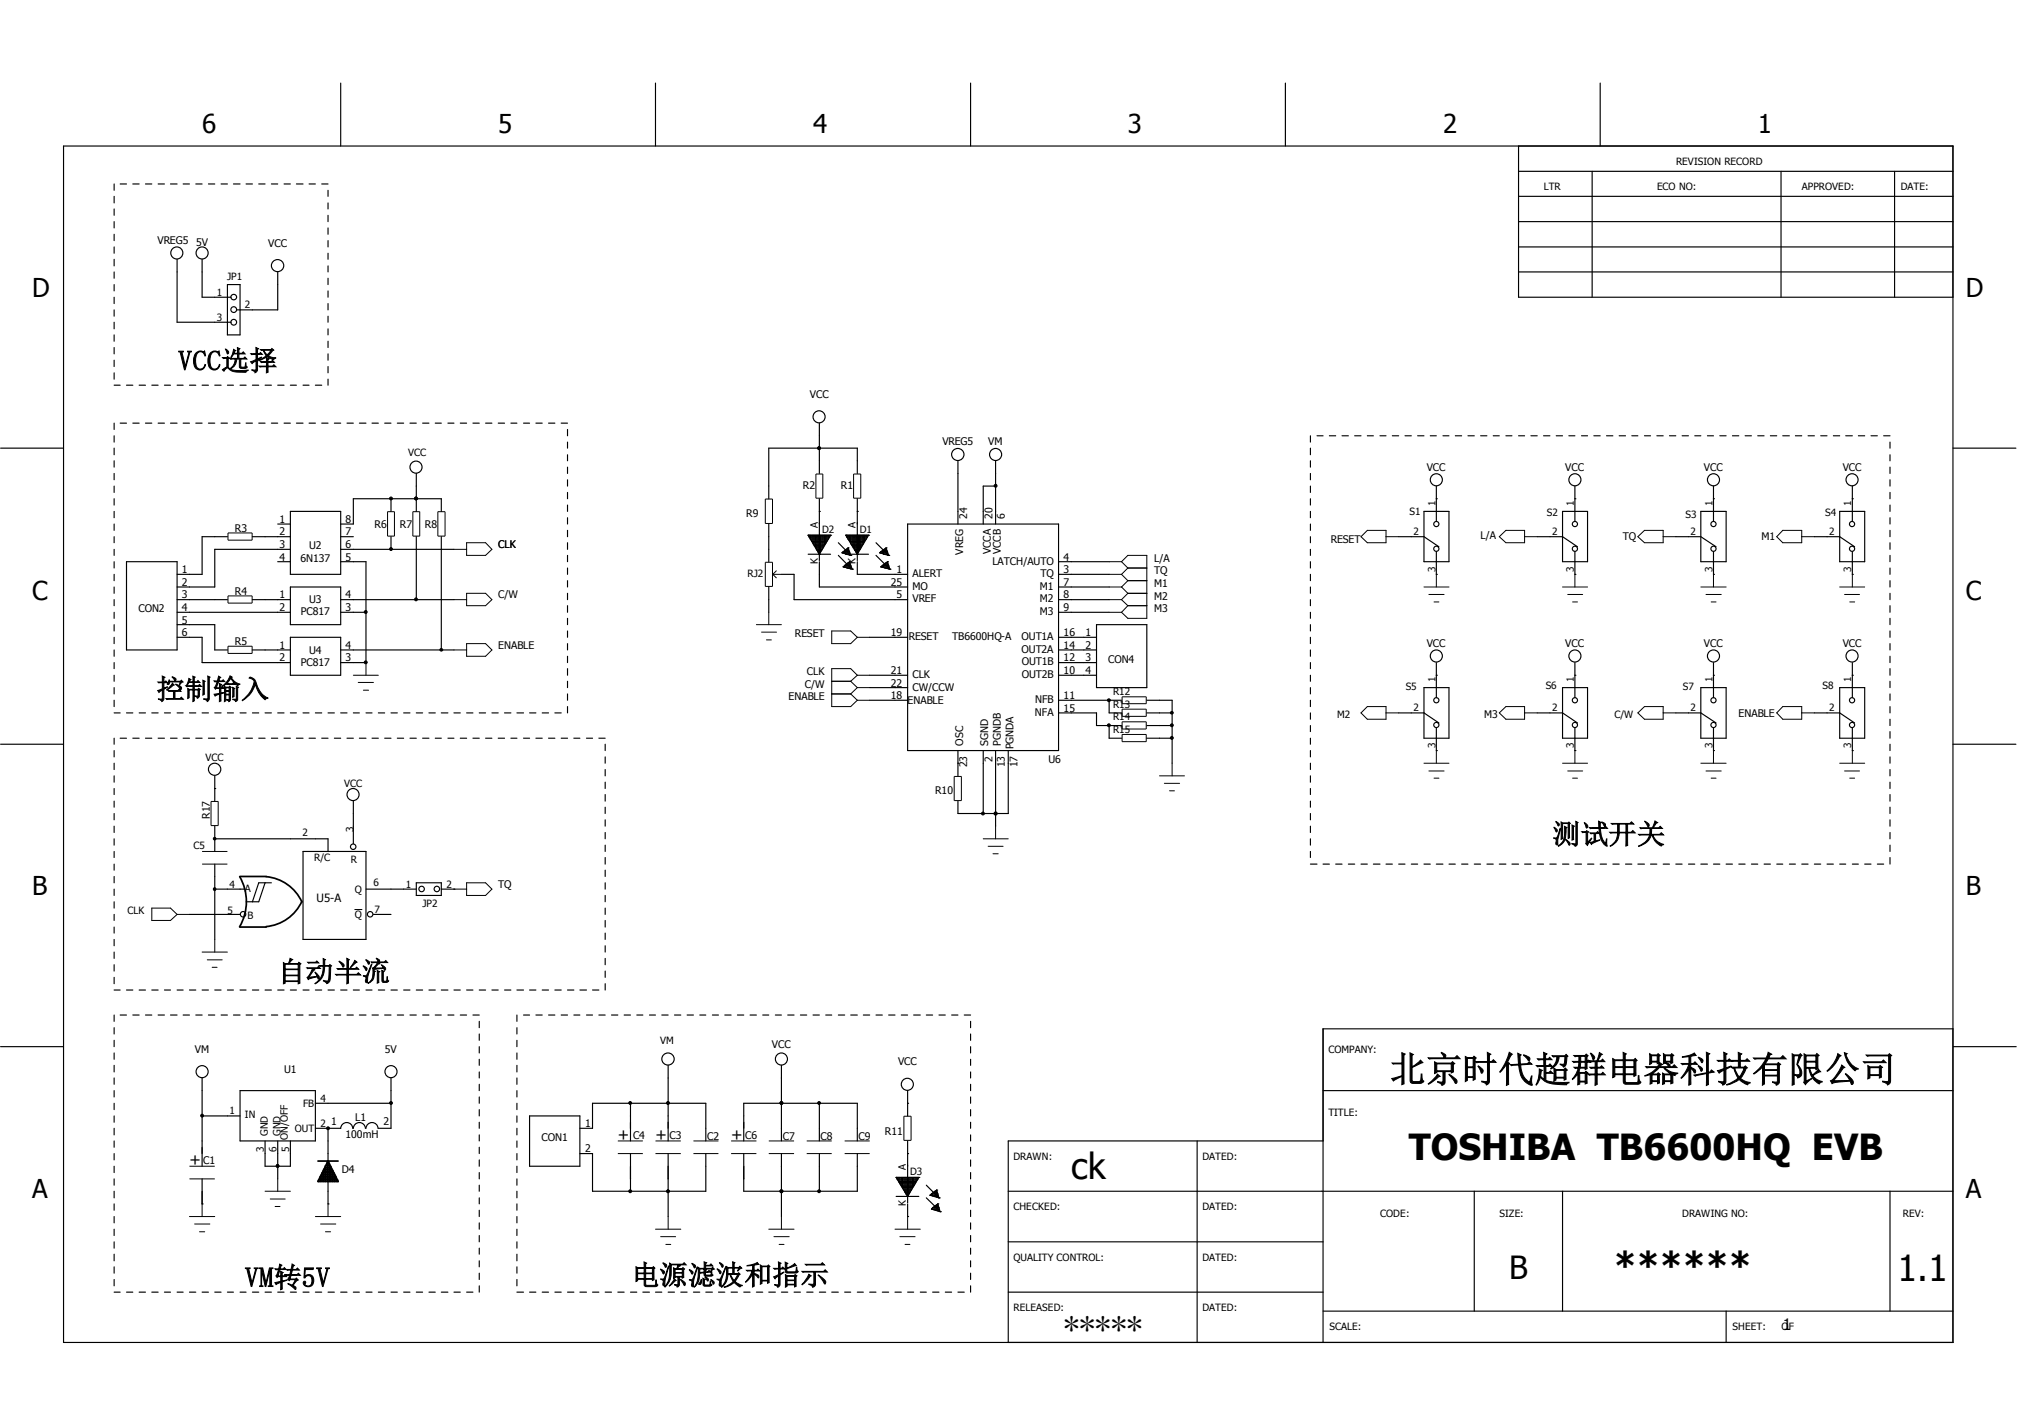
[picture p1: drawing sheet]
<svg xmlns="http://www.w3.org/2000/svg" width="297mm" height="210mm" viewBox="0 0 297 210" stroke-linecap="round" stroke-linejoin="round" font-family="sans-serif">
<g fill="none" stroke="#000" stroke-width=".17">
<path d="M50.2 12.2v9.3M96.5 12.2v9.3M142.9 12.2v9.3M189.3 12.2v9.3M235.6 12.2v9.3M9.4 21.5h278.2v176.2h-278.2zM16.8 27.1v.9M16.8 28.9v1M16.8 30.8v.9M16.8 32.6v1M16.8 34.5v.9M16.8 36.4v.9"/>
<path d="M16.8 38.2v1M17.7 27.1h.9M19.6 27.1h.9M21.4 27.1h1M23.3 27.1h.9M25.1 27.1h1M26.1 38.2v9.3h7.9M27 27.1h.9M28.8 27.1h1M29.8 38.2v5.6h4.2M30.7 27.1h.9M32.6 27.1h.9"/>
<path d="M34.4 27.1h.9M36.2 27.1h1M38.1 27.1h.9M40 27.1h.9M41.8 27.1h1M43.6 27.1h1M45.5 27.1h.9M47.4 27.1h.9M48.3 28v.9M48.3 29.9v.9M48.3 31.7v.9M48.3 33.6v.9"/>
<path d="M48.3 35.4v1M48.3 37.3v.9M48.3 39.2v.8M223.6 25.2h64M223.6 28.9h64M223.6 36.4h64M223.6 21.5v22.3h64M223.6 32.6h64M234.4 25.2v18.6M262.3 25.2v18.6M279 25.2v18.6M16.8 40v1"/>
<path d="M16.8 41.9v.9M16.8 43.8v.9M16.8 45.6v1M16.8 47.5v.9M16.8 49.3v.9M16.8 51.2v.9M16.8 53v1M16.8 54.9v.9M16.8 56.7h.9M18.6 56.7h1M20.5 56.7h.9M22.4 56.7h.9"/>
<path d="M24.2 56.7h.9M26.1 56.7h.9M27.9 56.7h.9M29.8 56.7h.9M31.6 56.7h1M33.5 56.7h.9M33.5 41.9h1.8v7.4h-1.8zM35.3 56.7h.9M37.2 56.7h.9M39 56.7h1M40.9 56.7h.9M40.9 40v5.6h-6"/>
<path d="M42.8 56.7h.8M44.6 56.7h.9M46.4 56.7h1M48.3 41v.9M48.3 42.8v1M48.3 44.7v.9M48.3 46.6v.9M48.3 48.4v.9M48.3 50.2v1M48.3 52.1v.9M48.3 54v.9M48.3 55.8v.9"/>
<path d="M223.6 40h64M.1 66h9.3M16.8 62.3v.9M16.8 64.2v.9M16.8 66v1M16.8 67.9v.9M16.8 69.7v1M16.8 71.6v.9M16.8 73.4v1M16.8 75.3v.9M16.8 77.2v.9M16.8 79v.9"/>
<path d="M17.7 62.3h.9M19.6 62.3h.9M21.4 62.3h1M23.3 62.3h.9M25.1 62.3h1M27 62.3h.9M28.8 62.3h1M30.7 62.3h.9M32.6 62.3h.9M33.5 79h-3.7v5.6h-3.7M34.4 62.3h.9M36.2 62.3h1"/>
<path d="M37.2 79h5.6M38.1 62.3h.9M40 62.3h.9M40.9 77.2h1.9M41.8 62.3h1M42.8 75.3h7.4v9.3h-7.4zM43.6 62.3h1M45.5 62.3h.9M47.4 62.3h.9M49.2 62.3h1M50.2 79h1.8M51.1 62.3h.9"/>
<path d="M52.9 62.3h1M54.8 62.3h.9M56.6 62.3h1M57.6 73.4h.1M57.6 73.4v1.9M57.6 79v1.9M58.5 62.3h.9M60.4 62.3h.9M61.3 73.4h.1M61.3 69.7v5.6M61.3 79v9.3M62.2 62.3h1"/>
<path d="M64.1 62.3h.9M65 75.3v-1.9h-13v3.8h-1.8M65 79v16.7M66 62.3h.8M67.8 62.3h.9M69.6 62.3h1M71.5 62.3h.9M73.4 62.3h.9M75.2 62.3h.9M77.1 62.3h.9M78.9 62.3h.9M80.8 62.3h.9"/>
<path d="M82.6 62.3h1M83.6 63.2v1M83.6 65.1v.9M83.6 67v.9M83.6 68.8v.9M83.6 70.7v.9M83.6 72.5v.9M83.6 74.4v.9M83.6 76.2v1M83.6 78.1v.9M83.6 79.9v1M113.2 77.2v5.5"/>
<path d="M119 78.8h.1M119 78.8h3.3M119 78.8l1.6 2.8M119.1 79h3.1M119.2 78.8v.4M119.2 79.2h2.9M119.3 79.4h2.7M119.3 78.8v.7M119.4 79.5h2.5M119.5 78.8v1h2.3v-1M119.6 79.9h2.1M119.7 78.8v1.3"/>
<path d="M119.9 78.8v1.6M120.1 78.8v1.9h1.1v-1.9M120.3 78.8v2.2M120.4 78.8v2.5M120.6 75.3h.1M120.6 66h.1M120.6 62.3v7.4M120.6 73.4v9.1M120.8 78.8v2.5M121 78.8v2.2M121.4 78.8v1.5M121.6 78.8v1.3"/>
<path d="M122 78.8v.6M122.1 78.8v.3M122.3 78.8h.1M122.3 78.8l-1.7 2.8M123.4 79.9l1.9 1.9M124.5 78.8h.1M124.5 78.8h3.4M124.5 78.8l1.7 2.8M124.6 79h3.2M124.7 78.8v.4M124.8 79.2h2.8M124.9 79.4h2.7"/>
<path d="M124.9 78.8v.7M125 79.5h2.4M125.1 78.8v1h2.2v-1M125.2 79.9h2M125.3 78.8v1.3M125.5 78.8v1.6M125.6 78.8v1.9h1.1v-1.9M125.9 78.8v2.2M126 78.8v2.5M126.2 75.3h.1M126.2 69.7v-3.7h-13v7.4M126.2 73.4v9.1"/>
<path d="M126.4 78.8v2.5M126.6 78.8v2.2M127 78.8v1.5M127.1 78.8v1.3M127.5 78.8v.6M127.7 78.8v.3M127.9 78.8h.1M127.9 78.8l-1.7 2.8M129 79.9l1.9 1.9M133.6 77.2h22.3v33.3h-22.3zM141.1 67.9v9.3M146.6 71.6h-1.8v5.6"/>
<path d="M146.6 67.9v9.3M193 64.2v.9M193 66v1M193 67.9v.9M193 69.7v1M193 71.6v.9M193 73.4v1M193 75.3v.9M193 77.2v.9M193 79v.9M193.9 64.2h.9M195.7 64.2h1"/>
<path d="M197.6 64.2h.9M199.5 64.2h.9M201.3 64.2h.9M203.2 64.2h.9M205 64.2h1M206 79h3.7l2.2 1.5M206.9 64.2h.9M208.7 64.2h1M209.7 75.3h3.7v7.4h-3.7zM210.6 64.2h.9M211.5 73.4h.1M211.5 71.6v5.2"/>
<path d="M212.5 64.2h.9M214.3 64.2h.9M216.2 64.2h.9M218 64.2h.9M219.9 64.2h.9M221.7 64.2h.9M223.6 64.2h.9M225.4 64.2h1M226.4 79h3.7l2.2 1.5M227.3 64.2h.9M229.2 64.2h.9M230.1 75.3h3.7v7.4h-3.7z"/>
<path d="M231 64.2h.9M231.9 73.4h.1M231.9 71.6v5.2M232.9 64.2h.9M234.7 64.2h.9M236.6 64.2h.9M238.4 64.2h1M240.3 64.2h.9M242.1 64.2h.9M244 64.2h.9M245.8 64.2h1M246.8 79h3.6l2.3 1.5"/>
<path d="M247.7 64.2h.9M249.6 64.2h.8M250.4 75.3h3.8v7.4h-3.8zM251.4 64.2h.9M252.3 73.4h.1M252.3 71.6v5.2M253.2 64.2h1M255.1 64.2h.9M257 64.2h.9M258.8 64.2h1M260.7 64.2h.9M262.5 64.2h1"/>
<path d="M264.4 64.2h.9M266.2 64.2h1M267.2 79h3.7l2.2 1.5M268.1 64.2h.9M270 64.2h.9M270.9 75.3h3.7v7.4h-3.7zM271.8 64.2h1M272.8 73.4h.1M272.8 71.6v5.2M273.6 64.2h1M275.5 64.2h.9M277.4 64.2h.9"/>
<path d="M278.3 65.1v.9M278.3 67v.9M278.3 68.8v.9M278.3 70.7v.9M278.3 72.5v.9M278.3 74.4v.9M278.3 76.2v1M278.3 78.1v.9M278.3 79.9v1M287.6 66h9.2M16.8 80.9v.9M16.8 82.7v1"/>
<path d="M16.8 84.6v.9M16.8 86.4v1M16.8 88.3v.9M16.8 90.2v.9M16.8 92v.9M16.8 93.9v.9M16.8 95.7v.9M16.8 97.6v.9M16.8 99.4v.9M18.6 82.7h7.5v13h-7.5zM26.1 93.9h3.7v3.7h13M26.1 92h5.5v3.7h1.9"/>
<path d="M26.1 88.3h7.4M26.1 90.2h16.7M37.2 95.7h5.6M37.2 88.3h5.6M40.9 82.7h1.9M42.8 86.4h7.4v5.6h-7.4zM42.8 93.9h7.4v5.5h-7.4zM42.8 80.9h-11.2v5.5h-5.5M50.2 80.9h16.6M50.2 82.7h3.7v14.9M50.2 95.7h16.6M50.2 97.6h3.7"/>
<path d="M50.2 88.3h16.6M50.2 90.2h3.7M53.9 97.6h.1M57.6 80.9h.1M83.6 81.8v.9M83.6 83.7v.9M83.6 85.5v.9M83.6 87.4v.9M83.6 89.2v1M83.6 91.1v.9M83.6 92.9v1M83.6 94.8v.9"/>
<path d="M83.6 96.6v1M83.6 98.5v.9M113.2 86.4v3.8M115.1 84.6h1.8v3.7h16.7M119 81.6h3.3M119.8 80.1h1.7M119.9 80.3h1.5M120 80.5h1.3M120.2 80.9h.9M120.3 81.1h.7M120.4 81.2h.5M120.5 81.4h.3"/>
<path d="M120.6 81.6h.1M120.6 82.7v3.7h13M123.4 81.8l1.9 1.9M124 81.4h.1M124 81.4h1.1M124 81.4l1.3 .4M124.2 83.5h.1M124.2 81.2h.9v.6M124.2 83.5h1.1M124.2 81.2l-.2 .2M124.2 81.2v.3M124.2 83.5l1.3 .3"/>
<path d="M124.4 83.3h.9v.5M124.4 81.1v.4M124.4 83.3v.3M124.4 83.3l-.2 .2M124.4 81.1h.6M124.5 80.9v.7h3.4M124.5 83.1v.5M124.6 83.1h.6M124.7 80.9h.3M124.7 80.8v.9M124.7 83v.7h.7M124.9 80.7h.1"/>
<path d="M124.9 80.7v1M124.9 82.8v.9M124.9 82.9h.2M124.9 80.7l.4 1.1M124.9 80.7l-.7 .5M125.1 82.7h.1M125.1 82.7v1M125.1 82.7l.4 1.1M125.1 82.7l-.7 .6M125.3 81.8h.1M125.3 80.1h1.8M125.4 80.3h1.6"/>
<path d="M125.5 83.8h.1M125.5 80.5h1.4M125.8 80.9h.9M125.9 81.1h.6M126 81.2h.4M126.1 81.4h.2M126.2 81.6h.1M126.2 82.7v1.9h7.4M128.1 99.4h5.5M128.1 93.9h5.5M129 81.8l1.9 1.9M129.5 81.4h.1"/>
<path d="M129.5 81.4h1.2M129.5 81.4l1.4 .4M129.7 83.5h.1M129.7 81.2h1v.6M129.7 81.2l-.2 .2M129.7 81.2v.3M129.7 83.5l1.3 .3M129.7 83.5h1.2M129.9 81.1v.4M129.9 83.3v.3M129.9 83.3l-.2 .2M129.9 83.3h1v.5"/>
<path d="M130 81.1h.6M130.1 80.9v.7h.7M130.1 83.1v.5M130.2 83.1h.6M130.3 80.9h.2M130.3 80.8v.9M130.3 83v.7h.6M130.4 82.9h.3M130.5 80.7h.1M130.5 80.7l.4 1.1M130.5 80.7l-.8 .5M130.5 80.7v1"/>
<path d="M130.5 82.8v.9M130.7 82.7h.1M130.7 82.7v1M130.7 82.7l.3 1.1M130.7 82.7l-.8 .6M130.9 81.8h.1M131 83.8h.1M155.9 84.6h7.4M155.9 82.7h7.4M155.9 99.4h5.6M155.9 93.9h5.6M155.9 95.7h5.6"/>
<path d="M155.9 97.6h5.6M155.9 86.4h7.4M155.9 88.3h7.4M155.9 90.2h7.4M161.5 92h7.4v9.3h-7.4zM193 80.9v.9M193 82.7v1M193 84.6v.9M193 86.4v1M193 88.3v.9M193 90.2v.9M193 92v.9"/>
<path d="M193 93.9v.9M193 95.7v.9M193 97.6v.9M193 99.4v.9M211.5 84.6h.1M211.5 99.4h.1M211.5 81.2v3.4M211.5 97.6v5.1M231.9 84.6h.1M231.9 99.4h.1M231.9 81.2v3.4M231.9 97.6v5.1"/>
<path d="M252.3 84.6h.1M252.3 99.4h.1M252.3 81.2v3.4M252.3 97.6v5.1M272.8 84.6h.1M272.8 99.4h.1M272.8 81.2v3.4M272.8 97.6v5.1M278.3 81.8v.9M278.3 83.7v.9M278.3 85.5v.9M278.3 87.4v.9"/>
<path d="M278.3 89.2v1M278.3 91.1v.9M278.3 92.9v1M278.3 94.8v.9M278.3 96.6v1M278.3 98.5v.9M.1 109.6h9.3M16.8 101.3v.9M16.8 103.1v1M16.8 108.7v.9M16.8 110.5v1M16.8 112.4v.9"/>
<path d="M16.8 114.3v.9M16.8 116.1v.9M16.8 118v.9M16.8 119.8v.9M16.8 105h.9M17.7 108.7h.9M18.6 105h1M19.6 108.7h.9M20.5 105h.9M21.4 108.7h1M22.4 105h.9M23.3 108.7h.9"/>
<path d="M24.2 105h.9M25.1 108.7h1M26.1 105h.9M27 108.7h.9M27.9 105h.9M28.8 108.7h1M29.8 105h.9M30.7 108.7h.9M31.6 116.1h.1M31.6 105h1M31.6 114.3v3.7M32.6 108.7h.9"/>
<path d="M33.5 105h.9M34.4 108.7h.9M35.3 105h.9M36.2 108.7h1M37.2 105h.9M38.1 108.7h.9M39 105h1M40 108.7h.9M40.9 105h.9M41.8 108.7h1M42.8 105h.8M43.6 108.7h1"/>
<path d="M44.6 105h.9M45.5 108.7h.9M46.4 105h1M47.4 108.7h.9M48.3 105h.9M49.2 108.7h1M50.2 105h.9M51.1 108.7h.9M52 105h.9M52 118v6.2M52.9 108.7h1M53.9 105h.9"/>
<path d="M54.8 108.7h.9M55.7 105h.9M56.6 108.7h1M57.6 105h.9M58.5 108.7h.9M59.4 105h1M60.4 108.7h.9M61.3 105h.9M62.2 108.7h1M63.2 105h.9M64.1 108.7h.9M65 105h1"/>
<path d="M66 108.7h.8M66.8 105h1M67.8 108.7h.9M68.7 105h.9M69.6 108.7h1M70.6 105h.9M71.5 108.7h.9M72.4 105h1M73.4 108.7h.9M74.3 105h.9M75.2 108.7h.9M76.1 105h1"/>
<path d="M77.1 108.7h.9M78 105h.9M78.9 108.7h.9M79.8 105h1M80.8 108.7h.9M81.7 105h.9M82.6 108.7h1M83.6 100.3v1M83.6 102.2v.9M83.6 104.1v.9M84.5 108.7h.9M86.4 108.7h.8"/>
<path d="M88.2 108.7h.9M89.1 109.6v.9M89.1 111.5v.9M89.1 113.3v1M89.1 115.2v.9M89.1 117v1M89.1 118.9v.9M128.1 101.3h5.5M128.1 103.1h5.5M141.1 112.4h.1M141.1 110.5v3.8M144.8 110.5v9.3"/>
<path d="M146.6 119.8h.1M146.6 110.5v11.2M148.5 110.5v9.3h-7.4v-1.8M155.9 105h5.6v1.8h3.6M155.9 103.1h9.2M163.3 103.1h.1M163.3 106.8h.1M163.3 106.8v1.9h1.8M163.3 103.1v1.9h1.8M168.9 108.7h3.7M168.9 105h3.7M168.9 103.1h3.7v9.3"/>
<path d="M168.9 106.8h3.7M193 101.3v.9M193 103.1v1M193 105v.9M193 106.8v.9M193 108.7v.9M193 110.5v1M193 112.4v.9M193 114.3v.9M193 116.1v.9M193 118v.9M193 119.8v.9"/>
<path d="M206 105h3.7l2.2 1.5M209.7 101.3h3.7v7.4h-3.7zM211.5 110.5h.1M211.5 107.2v3.3M226.4 105h3.7l2.2 1.5M230.1 101.3h3.7v7.4h-3.7zM231.9 110.5h.1M231.9 107.2v3.3M246.8 105h3.6l2.3 1.5M250.4 101.3h3.8v7.4h-3.8zM252.3 110.5h.1M252.3 107.2v3.3"/>
<path d="M267.2 105h3.7l2.2 1.5M270.9 101.3h3.7v7.4h-3.7zM272.8 110.5h.1M272.8 107.2v3.3M278.3 100.3v1M278.3 102.2v.9M278.3 104.1v.9M278.3 105.9v.9M278.3 107.7v1M278.3 109.6v.9M278.3 111.5v.9M278.3 113.3v1"/>
<path d="M278.3 115.2v.9M278.3 117v1M278.3 118.9v.9M287.6 109.6h9.2M16.8 121.7v.9M16.8 123.5v1M16.8 125.4v.9M16.8 127.3v.8M16.8 129.1v.9M16.8 130.9v1M16.8 132.8v.9M16.8 134.7v.9"/>
<path d="M16.8 136.5v.9M16.8 138.3v1M27.9 134.7h7.4M31.6 123.5h.1M31.6 123.5h16.7v1.9M31.6 130.9h4.5M31.6 121.7v3.7M31.6 127.3v11M39 130l-.9 2.8h-1.9M40 130h-1.9l-.9 2.8M44.6 125.4h9.3v12.9h-9.3zM53.9 130.9h7.4"/>
<path d="M55 134.7h2.6M61.3 130h3.7v1.9h-3.7zM65 130.9h1.8M66.8 130.9h.1M89.1 120.7v1M89.1 122.6v.9M89.1 124.5v.9M89.1 126.3v1M89.1 128.1v1M89.1 130v.9M89.1 131.9v.9M89.1 133.7v1"/>
<path d="M89.1 135.6v.9M89.1 137.4v.9M89.1 139.3v.9M193 121.7v.9M193 123.5v1M193 125.4v.9M193 127.3h.9M194.8 127.3h.9M196.7 127.3h.9M198.5 127.3h1M200.4 127.3h.9M202.2 127.3h1"/>
<path d="M204.1 127.3h.9M206 127.3h.9M207.8 127.3h.9M209.7 127.3h.9M211.5 127.3h1M213.4 127.3h.9M215.2 127.3h1M217.1 127.3h.9M218.9 127.3h1M220.8 127.3h.9M222.6 127.3h1M224.5 127.3h.9"/>
<path d="M226.4 127.3h.9M228.2 127.3h1M230.1 127.3h.9M231.9 127.3h1M233.8 127.3h.9M235.6 127.3h1M237.5 127.3h.9M239.4 127.3h.9M241.2 127.3h.9M243 127.3h1M244.9 127.3h.9M246.8 127.3h.9"/>
<path d="M248.6 127.3h1M250.4 127.3h1M252.3 127.3h.9M254.2 127.3h.9M256 127.3h1M257.9 127.3h.9M259.8 127.3h.9M261.6 127.3h.9M263.5 127.3h.9M265.3 127.3h.9M267.2 127.3h.9M269 127.3h1"/>
<path d="M270.9 127.3h.9M272.8 127.3h.8M274.6 127.3h.9M276.4 127.3h1M278.3 120.7v1M278.3 122.6v.9M278.3 124.5v.9M278.3 126.3v1M.1 154.1h9.3M16.8 140.2v.9M16.8 142.1v.9M16.8 143.9v1"/>
<path d="M16.8 149.5v.9M16.8 151.3v1M16.8 153.2v.9M16.8 155.1v.9M16.8 156.9v1M16.8 158.7v1M16.8 145.8h.9M17.7 149.5h.9M18.6 145.8h1M19.6 149.5h.9M20.5 145.8h.9M21.4 149.5h1"/>
<path d="M22.4 145.8h.9M23.3 149.5h.9M24.2 145.8h.9M25.1 149.5h1M26.1 145.8h.9M27 149.5h.9M27.9 145.8h.9M28.8 149.5h1M29.8 145.8h.9M29.8 158.7v13M30.7 149.5h.9M31.6 145.8h1"/>
<path d="M32.6 149.5h.9M33.5 145.8h.9M34.4 149.5h.9M35.3 145.8h.9M36.2 149.5h1M37.2 145.8h.9M38.1 149.5h.9M39 145.8h1M40 149.5h.9M40.9 145.8h.9M41.8 149.5h1M42.8 145.8h.8"/>
<path d="M43.6 149.5h1M44.6 145.8h.9M45.5 149.5h.9M46.4 145.8h1M47.4 149.5h.9M48.3 145.8h.9M49.2 149.5h1M50.2 145.8h.9M51.1 149.5h.9M52 145.8h.9M52.9 149.5h1M53.9 145.8h.9"/>
<path d="M54.8 149.5h.9M55.7 145.8h.9M56.6 149.5h1M57.6 145.8h.9M57.6 158.7v7.5h-1.9M58.5 149.5h.9M59.4 145.8h1M60.4 149.5h.9M61.3 145.8h.9M62.2 149.5h1M63.2 145.8h.9M64.1 149.5h.9"/>
<path d="M65 145.8h1M66 149.5h.8M66.8 145.8h1M67.8 149.5h.9M68.7 145.8h.9M69.6 149.5h1M70.6 150.4v.9M70.6 152.3v.9M70.6 154.1v1M70.6 156v.9M70.6 157.9v.8M70.6 159.7v.9"/>
<path d="M70.6 145.8h.9M72.4 145.8h1M74.3 145.8h.9M76.1 149.5v.9M76.1 151.3v1M76.1 153.2v.9M76.1 155.1v.9M76.1 156.9v1M76.1 158.7v1M76.1 145.8h1M77.1 149.5h.9M78 145.8h.9"/>
<path d="M78.9 149.5h.9M79.8 145.8h1M80.8 149.5h.9M81.7 145.8h.9M82.6 149.5h1M83.6 145.8h.9M84.5 149.5h.9M85.4 145.8h1M86.4 149.5h.8M87.2 145.8h1M88.2 149.5h.9M89.1 141.1v1"/>
<path d="M89.1 143v.9M89.1 144.9v.9M90 149.5h1M91.9 149.5h.9M93.8 149.5h.9M95.6 149.5h.9M97.5 149.5h.9M98.4 156.9v11.1M99.3 149.5h.9M101.2 149.5h.9M103 149.5h.9M104.9 149.5h.9"/>
<path d="M106.7 149.5h1M108.6 149.5h.9M110.4 149.5h1M112.3 149.5h.9M114.2 149.5h.9M115.1 156.9v11.1M116 149.5h.9M117.9 149.5h.9M119.7 149.5h.9M121.6 149.5h.9M123.4 149.5h1M125.3 149.5h.9"/>
<path d="M127.1 149.5h1M129 149.5h.9M130.9 149.5h.9M132.7 149.5h.9M134.5 149.5h1M136.4 149.5h.9M138.3 149.5h.9M140.1 149.5h1M142 149.5h.9M142.9 150.4v.9M142.9 152.3v.9M142.9 154.1v1"/>
<path d="M142.9 156v.9M142.9 157.9v.8M142.9 159.7v.9M287.6 151.5h-92.8v46.2M287.6 154.1h9.3M16.8 160.6v.9M16.8 162.5v.9M16.8 164.3v1M16.8 166.2v.9M16.8 168v1M16.8 169.9v.9M16.8 171.7v1"/>
<path d="M16.8 173.6v.9M16.8 175.4v1M16.8 177.3v.9M16.8 179.2v.9M29.8 177.3h.1M29.8 164.3h5.5M29.8 173.6v3.7M35.3 160.6h11.1v7.4h-11.1zM39 168v3.7h3.8v-3.7M40.9 171.7h.1M40.9 168v5.6M46.4 166.2h3.8a.89 .89 0 0 1 .9-.9 .89 .89 0 0 1 .8 .9"/>
<path d="M46.4 162.5h11.2M48.3 166.2h.1M48.3 177.3h.1M48.3 166.2v4.8M48.3 174v3.3M52 166.2a.89 .89 0 0 1 .9-.9 .89 .89 0 0 1 .9 .9M53.9 166.2a.89 .89 0 0 1 .9-.9 .89 .89 0 0 1 .9 .9M70.6 161.5v1M70.6 163.4v.9M70.6 165.3v.9M70.6 167.1v.9M70.6 169v.9"/>
<path d="M70.6 170.8v.9M70.6 172.7v.9M70.6 174.5v.9M70.6 176.4v.9M70.6 178.2v1M76.1 160.6v.9M76.1 162.5v.9M76.1 164.3v1M76.1 166.2v.9M76.1 168v1M76.1 169.9v.9M76.1 171.7v1"/>
<path d="M76.1 173.6v.9M76.1 175.4v1M76.1 177.3v.9M76.1 179.2v.9M78 164.3h7.4v7.4h-7.4zM85.4 169.9h1.8v5.5h16.7v-5.5M85.4 166.2h1.8v-3.7h16.7v5.5M92.8 162.5v5.5M92.8 169.9v5.5M98.4 162.5h.1M98.4 175.4h.1M98.4 169.9v9.3"/>
<path d="M109.5 169.9v5.5h16.7v-5.5M109.5 168v-5.5h16.7v5.5M115.1 162.5h.1M115.1 175.4h.1M115.1 169.9v9.3M120.6 162.5v5.5M120.6 169.9v5.5M132 173.4h.1M132 176.2h3.3M132 173.4h3.3M132 173.4l1.6 2.8M132.1 173.6h3.1"/>
<path d="M132.1 173.4v.3M132.2 173.8h2.9M132.3 174h2.7M132.3 173.4v.6M132.4 174.2h2.5M132.5 173.4v.9h2.2v-.9M132.6 174.5h2M132.7 173.4v1.3M132.8 174.7h1.7M132.8 174.9h1.6M132.9 173.4v1.6M133 175.1h1.3"/>
<path d="M133.1 173.4v1.9h1.1v-1.9M133.2 175.4h.9M133.3 175.6h.7M133.3 173.4v2.2M133.4 175.8h.5M133.4 173.4v2.5M133.5 176h.2M133.6 176.2h.1M133.6 162.5h.1M133.6 169.9h.1M133.6 179.2h.1M133.6 160.6v3.7"/>
<path d="M133.6 168v9.1M133.6 177.3v1.9M133.8 173.4v2.5M134 173.4v2.2M134.4 173.4v1.5M134.5 173.4v1.2M134.9 173.4v.6M135.1 173.4v.3M135.3 173.4h.1M135.3 173.4l-1.7 2.8M136.4 174.5l1.9 1.9M136.4 176.4l1.9 1.8"/>
<path d="M136.9 176h.1M136.9 176h1.2M136.9 176l1.4 .4M137.2 178.1h.1M137.2 175.8h.9v.5M137.2 175.8l-.3 .2M137.2 175.8v.3M137.2 178.1l1.2 .3M137.2 178.1h1.1M137.3 175.7v.4M137.3 177.8v.3M137.3 177.8l-.1 .3"/>
<path d="M137.3 177.8h1v.6M137.4 175.6h.6M137.5 175.5v.7h.7M137.5 177.7v.5M137.6 177.7h.6M137.7 175.4h.2M137.7 175.4v.8M137.7 177.5v.7h.6M137.8 177.5h.3M137.9 175.3h.1M137.9 175.3l.4 1.1M137.9 175.3l-.7 .5"/>
<path d="M137.9 175.3v1M137.9 177.4v.9M138.1 177.3h.1M138.1 177.3v1.1M138.1 177.3l.3 1.1M138.1 177.3l-.8 .5M138.3 176.4h.1M138.4 178.4h.1M142.9 161.5v1M142.9 163.4v.9M142.9 165.3v.9M142.9 167.1v.9"/>
<path d="M142.9 169v.9M142.9 170.8v.9M142.9 172.7v.9M142.9 174.5v.9M142.9 176.4v.9M142.9 178.2v1M148.5 175.4h139.1M176.3 168v29.7M194.8 160.6h92.8M194.8 168h-46.3v29.7M217.1 175.4v17.7M230.1 175.4v17.7"/>
<path d="M278.3 175.4v17.7M16.8 190.3h.9M16.8 181v.9M16.8 182.9v.9M16.8 184.7v1M16.8 186.6v.9M16.8 188.4v1M18.6 190.3h1M20.5 190.3h.9M22.4 190.3h.9M24.2 190.3h.9M26.1 190.3h.9"/>
<path d="M27.9 190.3h.9M29.8 190.3h.9M31.6 190.3h1M33.5 190.3h.9M35.3 190.3h.9M37.2 190.3h.9M39 190.3h1M40.9 190.3h.9M42.8 190.3h.8M44.6 190.3h.9M46.4 190.3h1M48.3 190.3h.9"/>
<path d="M50.2 190.3h.9M52 190.3h.9M53.9 190.3h.9M55.7 190.3h.9M57.6 190.3h.9M59.4 190.3h1M61.3 190.3h.9M63.2 190.3h.9M65 190.3h1M66.8 190.3h1M68.7 190.3h.9M70.6 180.1v.9"/>
<path d="M70.6 181.9v1M70.6 183.8v.9M70.6 185.7v.9M70.6 187.5v.9M70.6 189.4v.9M76.1 190.3h1M76.1 181v.9M76.1 182.9v.9M76.1 184.7v1M76.1 186.6v.9M76.1 188.4v1M78 190.3h.9"/>
<path d="M79.8 190.3h1M81.7 190.3h.9M83.6 190.3h.9M85.4 190.3h1M87.2 190.3h1M89.1 190.3h.9M91 190.3h.9M92.8 190.3h1M94.7 190.3h.9M96.5 190.3h1M98.4 190.3h.9M100.2 190.3h1"/>
<path d="M102.1 190.3h.9M103.9 190.3h1M105.8 190.3h.9M107.7 190.3h.9M109.5 190.3h.9M111.4 190.3h.9M113.2 190.3h1M115.1 190.3h.9M116.9 190.3h1M118.8 190.3h.9M120.6 190.3h1M122.5 190.3h.9"/>
<path d="M124.4 190.3h.9M126.2 190.3h.9M128.1 190.3h.9M129.9 190.3h1M131.8 190.3h.9M133.6 190.3h.9M135.5 190.3h.9M137.3 190.3h1M139.2 190.3h.9M141.1 190.3h.9M142.9 180.1v.9M142.9 181.9v1"/>
<path d="M142.9 183.8v.9M142.9 185.7v.9M142.9 187.5v.9M142.9 189.4v.9M148.5 182.9h46.3M148.5 190.3h46.3M194.8 193.1h92.8M254.2 193.1v4.6"/>
<circle cx="26" cy="37.3" r=".89"/>
<circle cx="29.8" cy="37.3" r=".89"/>
<circle cx="40.9" cy="39.1" r=".9"/>
<circle cx="34.4" cy="45.6" r=".42"/>
<circle cx="34.4" cy="47.5" r=".42"/>
<circle cx="34.4" cy="43.8" r=".41"/>
<circle cx="61.3" cy="68.8" r=".89"/>
<circle cx="120.6" cy="61.4" r=".89"/>
<circle cx="141" cy="66.9" r=".9"/>
<circle cx="146.6" cy="66.9" r=".89"/>
<circle cx="211.5" cy="77.2" r=".38"/>
<circle cx="211.5" cy="70.7" r=".89"/>
<circle cx="231.9" cy="77.2" r=".38"/>
<circle cx="231.9" cy="70.7" r=".89"/>
<circle cx="252.3" cy="77.2" r=".38"/>
<circle cx="252.3" cy="70.7" r=".89"/>
<circle cx="272.7" cy="77.2" r=".38"/>
<circle cx="272.7" cy="70.7" r=".89"/>
<circle cx="211.5" cy="80.8" r=".38"/>
<circle cx="211.5" cy="96.6" r=".89"/>
<circle cx="231.9" cy="80.8" r=".38"/>
<circle cx="231.9" cy="96.6" r=".89"/>
<circle cx="252.3" cy="80.8" r=".38"/>
<circle cx="252.3" cy="96.6" r=".89"/>
<circle cx="272.7" cy="80.8" r=".38"/>
<circle cx="272.7" cy="96.6" r=".89"/>
<circle cx="31.6" cy="113.3" r=".9"/>
<circle cx="52" cy="117" r=".89"/>
<circle cx="211.5" cy="103.1" r=".38"/>
<circle cx="211.5" cy="106.8" r=".38"/>
<circle cx="231.9" cy="103.1" r=".38"/>
<circle cx="231.9" cy="106.8" r=".38"/>
<circle cx="252.3" cy="106.8" r=".38"/>
<circle cx="252.3" cy="103.1" r=".38"/>
<circle cx="272.7" cy="103.1" r=".38"/>
<circle cx="272.7" cy="106.8" r=".38"/>
<circle cx="35.8" cy="134.6" r=".4"/>
<circle cx="52" cy="124.7" r=".4"/>
<circle cx="54.5" cy="134.6" r=".4"/>
<circle cx="62.1" cy="130.9" r=".4"/>
<circle cx="64.3" cy="130.9" r=".4"/>
<circle cx="29.8" cy="157.8" r=".89"/>
<circle cx="57.6" cy="157.8" r=".89"/>
<circle cx="98.4" cy="156" r=".9"/>
<circle cx="115.1" cy="156" r=".89"/>
<circle cx="133.6" cy="159.7" r=".89"/>
</g>
<g fill="none" stroke="#000" stroke-width=".15">
<path d="M33.6 78.5h3.5v1h-3.5zM57.1 75.4h1v3.6h-1zM60.8 75.4h1v3.6h-1zM64.5 75.4h1v3.6h-1zM68.7 79.9h2.8l.9 1-.9 .9h-2.8zM112.7 73.5h1v3.6h-1zM120.1 69.8h1.1v3.6h-1.1zM125.7 69.8h1v3.6h-1zM200.4 79l.9-.9h2.8v1.8h-2.8zM204.1 79h1.9M220.8 79l.9-.9h2.8v1.8h-2.8zM224.5 79h1.9"/>
<path d="M241.2 79l.9-.9h2.8v1.8h-2.8zM244.9 79h1.9M262.5 78.1h2.8v1.8h-2.8l-.9-.9zM265.3 79h1.9M33.6 87.8h3.5v1h-3.5zM33.6 95.2h3.5v1h-3.5zM52 99.4h3.7M53.9 97.6v1.8M66.8 80.9h1.9M66.8 88.3h1.9M66.8 95.7h1.9M68.7 87.4h2.8l.9 .9-.9 .9h-2.8z"/>
<path d="M68.7 94.8h2.8l.9 .9-.9 .9h-2.8zM111.4 92h3.7M112.1 93.1h2.2M112.7 82.8h1v3.6h-1zM112.9 94.2h.7M113.2 90.2v1.8M113.8 84.6h1.3M113.8 84.6l.5 .5M114.3 84l-.5 .6M122.5 92.9h2.8l.9 1-.9 .9h-2.8zM126.2 99.4h1.9M126.2 99.4l-.9-.9h-2.8v5.6h2.8l.9-1"/>
<path d="M126.2 99.4l-.9 .9M126.2 93.9h1.9M163.3 84.6h1.8M163.3 86.4h1.8M163.3 88.3h1.8M163.3 82.7h1.8M163.3 90.2h1.8M165.1 82.7l1-.9h2.8v9.3h-2.8l-1-.9M165.1 82.7l1 1M165.1 84.6l1 .9M165.1 86.4l1 1M165.1 88.3l1 .9"/>
<path d="M166.1 87.4h2.8M166.1 89.2h2.8M166.1 83.7h2.8M166.1 85.5h2.8M166.1 83.7l-1 .9M166.1 85.5l-1 .9M166.1 87.4l-1 .9M166.1 89.2l-1 1M209.7 86.4h3.7M210.4 87.5h2.2M211.2 88.6h.7M211.5 84.6v1.8"/>
<path d="M230.1 86.4h3.7M230.8 87.5h2.2M231.6 88.6h.7M231.9 84.6v1.8M250.4 86.4h3.8M251.2 87.5h2.2M252 88.6h.7M252.3 84.6v1.8M270.9 86.4h3.7M271.6 87.5h2.2M272.4 88.6h.7M272.8 84.6v1.8"/>
<path d="M31.1 118h1v3.6h-1zM52.7 100.5h2.3M53.5 101.6h.8M122.5 100.3h2.8M122.5 102.2h2.8M125.3 100.3l.9 1M125.3 102.2l.9 .9M126.2 101.3h1.9M126.2 101.3l-.9 .9M126.2 103.1h1.9M140.5 114.3h1.1v3.6h-1.1zM165.2 102.6h3.6v1h-3.6z"/>
<path d="M165.2 104.4h3.6v1.1h-3.6zM165.2 106.3h3.6v1.1h-3.6zM165.2 108.2h3.6v1h-3.6zM170.7 114.3h3.7M171.4 115.4h2.3M172.2 116.5h.7M172.6 112.4v1.9M200.4 105l.9-.9h2.8v1.8h-2.8zM204.1 105h1.9M209.7 112.4h3.7M210.4 113.5h2.2M211.2 114.6h.7"/>
<path d="M211.5 110.5v1.9M220.8 105l.9-.9h2.8v1.8h-2.8zM224.5 105h1.9M230.1 112.4h3.7M230.8 113.5h2.2M231.6 114.6h.7M231.9 110.5v1.9M241.2 105l.9-.9h2.8v1.8h-2.8zM244.9 105h1.9M250.4 112.4h3.8M251.2 113.5h2.2M252 114.6h.7"/>
<path d="M252.3 110.5v1.9M262.5 104.1h2.8v1.8h-2.8l-.9-.9zM265.3 105h1.9M270.9 112.4h3.7M271.6 113.5h2.2M272.4 114.6h.7M272.8 110.5v1.9M22.4 133.7h2.7l1 1-1 .9h-2.7zM26.1 134.7h1.8M29.8 125.4h3.7M29.8 127.3h3.7M31.6 138.3v1.9"/>
<path d="M52.2 133.9h1.1M66.8 130.9h1.9M68.7 130h2.8l.9 .9-.9 1h-2.8zM144.8 123.5h3.7M145.5 124.6h2.2M146.2 125.7h.8M146.6 121.7v1.8M29.8 140.2h3.7M30.5 141.4h2.2M31.2 142.5h.8M27.9 179.2h3.7M27.9 171.7h3.7"/>
<path d="M27.9 173.6h3.7M29.8 177.3v1.9M39 175.4h3.8M39.8 176.6h2.2M40.5 177.7h.7M40.9 173.6v1.8M46.4 179.2h3.8M48.3 177.3v1.9M91 168h3.7M91 169.9h3.7M96.5 168h3.7M96.5 169.9h3.7"/>
<path d="M98.4 179.2v1.8M102.1 168h3.7M102.1 169.9h3.7M107.7 168h3.7M107.7 169.9h3.7M113.2 168h3.7M113.2 169.9h3.7M115.1 179.2v1.8M118.8 168h3.7M118.8 169.9h3.7M124.4 168h3.7M124.4 169.9h3.7"/>
<path d="M133.1 164.4h1.1v3.5h-1.1zM133.6 179.2v1.8M28.7 180.3h2.2M29.4 181.4h.7M47.2 180.3h2.2M47.9 181.4h.8M96.5 181h3.7M97.3 182.1h2.2M98 183.3h.8M113.2 181h3.7M114 182.1h2.2M114.7 183.3h.7"/>
<path d="M131.8 181h3.7M132.5 182.1h2.2M133.3 183.3h.7"/>
</g>
<g fill="none" stroke="#000" stroke-width=".25">
<path d="M35.3 129.1a7.4 7.4 0 0 1 0 7.4M35.3 129.1h3.9M35.3 136.5h3.9M39.2 129.1a6.4 6.4 0 0 1 5.3 3.7M44.5 132.7a6.4 6.4 0 0 1-5.3 3.8M46.8 171h3M46.9 173.8v.2M46.9 173.7h2.8M47.1 173.5h2.4M47.2 173.3v.7M47.2 173.2h2.2M47.3 173h2"/>
<path d="M47.4 172.8v1.2M47.5 172.7h1.7M47.6 172.5h1.4M47.7 172.2v1.8M47.7 172.2h1.2M47.8 172h.9M47.9 171.7v2.3M48 171.7h.6M48.1 171.4h.4M48.3 171l1.5 3h-3zM48.4 171.2h-.2v2.8M48.5 171.3v2.7"/>
<path d="M48.7 171.8v2.2M49 172.3v1.7M49.2 172.8v1.2M49.5 173.4v.6M49.7 173.9v.1"/>
</g>
<g fill="#000" stroke="#000" stroke-width=".15">
<circle cx="57.6" cy="73.4" r=".21"/>
<circle cx="61.3" cy="73.4" r=".21"/>
<circle cx="120.6" cy="66" r=".21"/>
<circle cx="146.6" cy="71.5" r=".21"/>
<circle cx="53.8" cy="90.1" r=".21"/>
<circle cx="53.8" cy="97.5" r=".21"/>
<circle cx="57.6" cy="80.9" r=".21"/>
<circle cx="61.3" cy="88.3" r=".21"/>
<circle cx="65" cy="95.7" r=".2"/>
<circle cx="144.7" cy="119.8" r=".21"/>
<circle cx="146.6" cy="119.8" r=".21"/>
<circle cx="163.3" cy="106.8" r=".21"/>
<circle cx="163.3" cy="103.1" r=".21"/>
<circle cx="172.6" cy="108.7" r=".21"/>
<circle cx="172.6" cy="106.8" r=".21"/>
<circle cx="172.6" cy="105" r=".2"/>
<circle cx="31.6" cy="130.9" r=".2"/>
<circle cx="31.6" cy="123.5" r=".19"/>
<circle cx="29.8" cy="164.3" r=".21"/>
<circle cx="40.9" cy="171.7" r=".2"/>
<circle cx="48.3" cy="166.2" r=".21"/>
<circle cx="57.6" cy="162.4" r=".21"/>
<circle cx="92.8" cy="162.4" r=".21"/>
<circle cx="92.8" cy="175.4" r=".21"/>
<circle cx="98.4" cy="162.4" r=".2"/>
<circle cx="98.4" cy="175.4" r=".2"/>
<circle cx="115.1" cy="175.4" r=".21"/>
<circle cx="115.1" cy="162.4" r=".21"/>
<circle cx="120.6" cy="175.4" r=".21"/>
<circle cx="120.6" cy="162.4" r=".21"/>
</g>
<g font-size="5.3">
<text x="204.6" y="159.3">北京时代超群电器科技有限公司</text>
<text x="157.7" y="173.6">ck</text>
<text x="207.4" y="170.8">TOSHIBA TB6600HQ EVB</text>
<text x="237.7" y="188.3">******</text>
<text x="279.4" y="188.6">1.1</text>
</g>
<text font-size="4.7" x="222.2" y="188.3">B</text>
<text font-size="4.6" x="156.6" y="196.6">*****</text>
<g font-size="4.1">
<text x="26.2" y="54.5">VCC选择</text>
<text x="23.1" y="102.9">控制输入</text>
<text x="228.6" y="124.2">测试开关</text>
<text x="40.9" y="144.5">自动半流</text>
<text x="36.1" y="189.5">VM转5V</text>
<text x="93" y="189.2">电源滤波和指示</text>
</g>
<g font-size="3.8">
<text x="29.8" y="19.6">6</text>
<text x="73.4" y="19.6">5</text>
<text x="119.7" y="19.6">4</text>
<text x="166.1" y="19.6">3</text>
<text x="212.5" y="19.6">2</text>
<text x="258.8" y="19.6">1</text>
<text x="4.7" y="43.8">D</text>
<text x="289.4" y="43.8">D</text>
<text x="4.7" y="88.3">C</text>
<text x="289.4" y="88.3">C</text>
<text x="4.7" y="131.9">B</text>
<text x="289.4" y="131.9">B</text>
<text x="4.7" y="176.4">A</text>
<text x="289.4" y="176.4">A</text>
</g>
<g font-size="2.3">
<text x="91" y="167.8">+</text>
<text x="96.5" y="167.8">+</text>
<text x="107.7" y="167.8">+</text>
<text x="27.9" y="171.6">+</text>
<text x="262.5" y="195.8">1</text>
</g>
<text font-size="1.7" x="46.6" y="132.9">U5-A</text>
<g font-size="1.5">
<text x="227.3" y="28">LTR</text>
<text x="244" y="28">ECO NO:</text>
<text x="246.8" y="24.3">REVISION RECORD</text>
<text x="265.3" y="28">APPROVED:</text>
<text x="279.9" y="28">DATE:</text>
<text x="23.2" y="36">VREG5</text>
<text x="28.9" y="36.2">5V</text>
<text x="33.4" y="41.2">JP1</text>
<text x="39.5" y="36.4">VCC</text>
<text x="31.9" y="43.6">1</text>
<text x="31.9" y="47.3">3</text>
<text x="36.1" y="45.4">2</text>
<text x="119.2" y="58.6">VCC</text>
<text x="138.8" y="65.5">VREG5</text>
<text x="145.5" y="65.5">VM</text>
<text x="60.1" y="67.1">VCC</text>
<text x="118.2" y="72">R2</text>
<text x="123.8" y="72">R1</text>
<text x="210.1" y="69.4">VCC</text>
<text x="230.5" y="69.4">VCC</text>
<text x="250.9" y="69.4">VCC</text>
<text x="271.3" y="69.4">VCC</text>
<text x="41.1" y="77">1</text>
<text x="50.9" y="77">8</text>
<text x="55.2" y="77.7">R6</text>
<text x="58.9" y="77.7">R7</text>
<text x="62.6" y="77.7">R8</text>
<text x="109.9" y="76.1">R9</text>
<text x="120.4" y="77.7" transform="rotate(-90 120.4 77.7)">A</text>
<text x="126" y="77.7" transform="rotate(-90 126 77.7)">A</text>
<text x="142.4" y="76.4" transform="rotate(-90 142.4 76.4)">24</text>
<text x="146.1" y="76.4" transform="rotate(-90 146.1 76.4)">20</text>
<text x="148" y="76.4" transform="rotate(-90 148 76.4)">6</text>
<text x="207.5" y="75.8">S1</text>
<text x="211.4" y="74.5" transform="rotate(-90 211.4 74.5)">1</text>
<text x="227.8" y="76.1">S2</text>
<text x="231.8" y="74.5" transform="rotate(-90 231.8 74.5)">1</text>
<text x="248.2" y="76.2">S3</text>
<text x="252.2" y="74.5" transform="rotate(-90 252.2 74.5)">1</text>
<text x="268.8" y="76.1">S4</text>
<text x="272.6" y="74.5" transform="rotate(-90 272.6 74.5)">1</text>
<text x="34.6" y="78.3">R3</text>
<text x="41.1" y="78.8">2</text>
<text x="41.1" y="80.7">3</text>
<text x="41.1" y="82.6">4</text>
<text x="44.2" y="82.8">6N137</text>
<text x="45.5" y="80.9">U2</text>
<text x="50.9" y="78.8">7</text>
<text x="50.9" y="80.7">6</text>
<text x="50.9" y="82.6">5</text>
<text x="73.4" y="80.7">CLK</text>
<text x="120.4" y="83" transform="rotate(-90 120.4 83)">K</text>
<text x="121" y="78.5">D2</text>
<text x="126" y="83" transform="rotate(-90 126 83)">K</text>
<text x="126.6" y="78.5">D1</text>
<text x="141.8" y="81.7" transform="rotate(-90 141.8 81.7)">VREG</text>
<text x="145.9" y="81.6" transform="rotate(-90 145.9 81.6)">VCCA</text>
<text x="146.1" y="83.2">LATCH/AUTO</text>
<text x="147.4" y="81.6" transform="rotate(-90 147.4 81.6)">VCCB</text>
<text x="156.6" y="82.6">4</text>
<text x="170" y="82.7">L/A</text>
<text x="195.9" y="79.9">RESET</text>
<text x="208.1" y="78.8">2</text>
<text x="218" y="79.4">L/A</text>
<text x="228.5" y="78.8">2</text>
<text x="239" y="79.6">TQ</text>
<text x="248.9" y="78.8">2</text>
<text x="259.4" y="79.6">M1</text>
<text x="269.4" y="78.8">2</text>
<text x="26.8" y="84.4">1</text>
<text x="26.8" y="86.2">2</text>
<text x="26.8" y="88.1">3</text>
<text x="26.8" y="90">4</text>
<text x="34.6" y="87.6">R4</text>
<text x="41.1" y="88.1">1</text>
<text x="41.1" y="90">2</text>
<text x="45.5" y="88.9">U3</text>
<text x="50.9" y="90">3</text>
<text x="50.9" y="88.1">4</text>
<text x="73.4" y="88.1">C/W</text>
<text x="110.1" y="84.9">RJ2</text>
<text x="131.2" y="86.2">25</text>
<text x="132" y="84.4">1</text>
<text x="132" y="88.1">5</text>
<text x="134.4" y="86.8">MO</text>
<text x="134.4" y="85">ALERT</text>
<text x="134.4" y="88.7">VREF</text>
<text x="153.1" y="86.8">M1</text>
<text x="153.1" y="88.7">M2</text>
<text x="153.2" y="85">TQ</text>
<text x="156.6" y="84.4">3</text>
<text x="156.6" y="86.2">7</text>
<text x="156.6" y="90">9</text>
<text x="156.6" y="88.1">8</text>
<text x="170" y="84.6">TQ</text>
<text x="170" y="86.5">M1</text>
<text x="170" y="88.3">M2</text>
<text x="211.4" y="84.3" transform="rotate(-90 211.4 84.3)">3</text>
<text x="231.8" y="84.3" transform="rotate(-90 231.8 84.3)">3</text>
<text x="252.2" y="84.3" transform="rotate(-90 252.2 84.3)">3</text>
<text x="272.6" y="84.3" transform="rotate(-90 272.6 84.3)">3</text>
<text x="20.4" y="90.2">CON2</text>
<text x="26.8" y="91.8">5</text>
<text x="26.8" y="93.7">6</text>
<text x="34.6" y="95">R5</text>
<text x="41.1" y="95.5">1</text>
<text x="44.3" y="90.6">PC817</text>
<text x="50.9" y="95.5">4</text>
<text x="73.4" y="95.5">ENABLE</text>
<text x="117" y="93.9">RESET</text>
<text x="131.2" y="93.7">19</text>
<text x="133.8" y="94.2">RESET</text>
<text x="140.2" y="94.3">TB6600HQ-A</text>
<text x="150.4" y="94.2">OUT1A</text>
<text x="153.1" y="90.6">M3</text>
<text x="156.6" y="93.7">16</text>
<text x="156.6" y="95.5">14</text>
<text x="159.8" y="93.7">1</text>
<text x="159.8" y="95.5">2</text>
<text x="170" y="90.2">M3</text>
<text x="210.1" y="95.3">VCC</text>
<text x="230.5" y="95.3">VCC</text>
<text x="250.9" y="95.3">VCC</text>
<text x="271.3" y="95.3">VCC</text>
<text x="41.1" y="97.4">2</text>
<text x="44.3" y="98">PC817</text>
<text x="45.5" y="96.3">U4</text>
<text x="50.9" y="97.4">3</text>
<text x="118.5" y="101.3">C/W</text>
<text x="118.8" y="99.4">CLK</text>
<text x="131.2" y="101.1">22</text>
<text x="131.2" y="99.2">21</text>
<text x="134.4" y="101.7">CW/CCW</text>
<text x="134.4" y="99.8">CLK</text>
<text x="150.4" y="96.1">OUT2A</text>
<text x="150.4" y="99.8">OUT2B</text>
<text x="150.4" y="98">OUT1B</text>
<text x="156.6" y="99.2">10</text>
<text x="156.6" y="97.4">12</text>
<text x="159.8" y="97.4">3</text>
<text x="159.8" y="99.2">4</text>
<text x="163.2" y="97.6">CON4</text>
<text x="207" y="101.6">S5</text>
<text x="211.4" y="100.5" transform="rotate(-90 211.4 100.5)">1</text>
<text x="227.6" y="101.5">S6</text>
<text x="231.8" y="100.5" transform="rotate(-90 231.8 100.5)">1</text>
<text x="247.8" y="101.6">S7</text>
<text x="252.2" y="100.5" transform="rotate(-90 252.2 100.5)">1</text>
<text x="268.4" y="101.5">S8</text>
<text x="272.6" y="100.5" transform="rotate(-90 272.6 100.5)">1</text>
<text x="116.1" y="103.1">ENABLE</text>
<text x="131.2" y="102.9">18</text>
<text x="133.6" y="103.7">ENABLE</text>
<text x="152.4" y="105.4">NFA</text>
<text x="152.4" y="103.5">NFB</text>
<text x="156.6" y="104.8">15</text>
<text x="156.6" y="102.9">11</text>
<text x="163.9" y="102.4">R12</text>
<text x="163.9" y="104.3">R13</text>
<text x="163.9" y="106.1">R14</text>
<text x="163.9" y="107.9">R15</text>
<text x="196.9" y="105.7">M2</text>
<text x="208.1" y="104.8">2</text>
<text x="218.5" y="105.7">M3</text>
<text x="228.5" y="104.8">2</text>
<text x="237.7" y="105.7">C/W</text>
<text x="248.9" y="104.8">2</text>
<text x="256" y="105.5">ENABLE</text>
<text x="269.4" y="104.8">2</text>
<text x="30.3" y="112">VCC</text>
<text x="141.8" y="109.8" transform="rotate(-90 141.8 109.8)">OSC</text>
<text x="142.4" y="113" transform="rotate(-90 142.4 113)">23</text>
<text x="145.5" y="109.8" transform="rotate(-90 145.5 109.8)">SGND</text>
<text x="146.1" y="112.1" transform="rotate(-90 146.1 112.1)">2</text>
<text x="147.4" y="109.8" transform="rotate(-90 147.4 109.8)">PGNDB</text>
<text x="148" y="113" transform="rotate(-90 148 113)">13</text>
<text x="149.2" y="110.4" transform="rotate(-90 149.2 110.4)">PGNDA</text>
<text x="149.8" y="113" transform="rotate(-90 149.8 113)">17</text>
<text x="154.4" y="112.4">U6</text>
<text x="211.4" y="110.2" transform="rotate(-90 211.4 110.2)">3</text>
<text x="231.8" y="110.2" transform="rotate(-90 231.8 110.2)">3</text>
<text x="252.2" y="110.2" transform="rotate(-90 252.2 110.2)">3</text>
<text x="272.6" y="110.2" transform="rotate(-90 272.6 110.2)">3</text>
<text x="50.7" y="115.9">VCC</text>
<text x="137.7" y="116.9">R10</text>
<text x="28.5" y="125">C5</text>
<text x="30.9" y="120.6" transform="rotate(-90 30.9 120.6)">R17</text>
<text x="44.5" y="123.1">2</text>
<text x="52" y="122.5" transform="rotate(-90 52 122.5)">3</text>
<text x="33.8" y="130.8">4</text>
<text x="36.1" y="131.3">A</text>
<text x="46.3" y="126.8">R/C</text>
<text x="51.7" y="127">R</text>
<text x="52.2" y="131.5">Q</text>
<text x="55" y="130.5">6</text>
<text x="59.7" y="130.8">1</text>
<text x="65.8" y="130.8">2</text>
<text x="73.4" y="130.8">TQ</text>
<text x="18.8" y="134.7">CLK</text>
<text x="33.5" y="134.7">5</text>
<text x="36.5" y="135.4">B</text>
<text x="52.2" y="135.2">Q</text>
<text x="55.2" y="134.4">7</text>
<text x="62.2" y="133.5">JP2</text>
<text x="28.7" y="155.1">VM</text>
<text x="56.7" y="155.1">5V</text>
<text x="97.2" y="153.7">VM</text>
<text x="113.7" y="154.3">VCC</text>
<text x="195.6" y="155.1">COMPANY:</text>
<text x="41.8" y="158">U1</text>
<text x="132.2" y="156.9">VCC</text>
<text x="33.8" y="164.1">1</text>
<text x="36.1" y="164.7">IN</text>
<text x="39.4" y="167.3" transform="rotate(-90 39.4 167.3)">GND</text>
<text x="41.3" y="167.3" transform="rotate(-90 41.3 167.3)">GND</text>
<text x="42.4" y="167.8" transform="rotate(-90 42.4 167.8)">ON/OFF</text>
<text x="43.4" y="166.7">OUT</text>
<text x="44.6" y="163">FB</text>
<text x="47.2" y="162.3">4</text>
<text x="47.2" y="166">2</text>
<text x="48.8" y="165.6">1</text>
<text x="50.9" y="167.6">100mH</text>
<text x="52.3" y="165.1">L1</text>
<text x="56.5" y="165.6">2</text>
<text x="86.1" y="166">1</text>
<text x="93.2" y="167.7">C4</text>
<text x="98.6" y="167.7">C3</text>
<text x="104.1" y="167.9">C2</text>
<text x="109.7" y="167.7">C6</text>
<text x="115.3" y="167.9">C7</text>
<text x="120.8" y="167.9">C8</text>
<text x="126.4" y="167.9">C9</text>
<text x="130.3" y="167.1">R11</text>
<text x="195.6" y="164.3">TITLE:</text>
<text x="29.9" y="171.4">C1</text>
<text x="38.9" y="169.6" transform="rotate(-90 38.9 169.6)">3</text>
<text x="40.7" y="169.6" transform="rotate(-90 40.7 169.6)">6</text>
<text x="42.6" y="169.6" transform="rotate(-90 42.6 169.6)">5</text>
<text x="50.3" y="172.8">D4</text>
<text x="79.7" y="168">CON1</text>
<text x="86.1" y="169.7">2</text>
<text x="133.4" y="172.3" transform="rotate(-90 133.4 172.3)">A</text>
<text x="134" y="173">D3</text>
<text x="149.2" y="170.8">DRAWN:</text>
<text x="177.1" y="170.8">DATED:</text>
<text x="133.4" y="177.6" transform="rotate(-90 133.4 177.6)">K</text>
<text x="149.2" y="178.2">CHECKED:</text>
<text x="177.1" y="178.2">DATED:</text>
<text x="203.2" y="179.2">CODE:</text>
<text x="220.8" y="179.2">SIZE:</text>
<text x="247.7" y="179.2">DRAWING NO:</text>
<text x="280.2" y="179.2">REV:</text>
<text x="149.2" y="185.7">QUALITY CONTROL:</text>
<text x="177.1" y="185.7">DATED:</text>
<text x="149.2" y="193.1">RELEASED:</text>
<text x="177.1" y="193.1">DATED:</text>
<text x="195.8" y="195.8">SCALE:</text>
<text x="255.1" y="195.8">SHEET:</text>
<text x="262.3" y="195.8">OF</text>
</g>
</svg>
